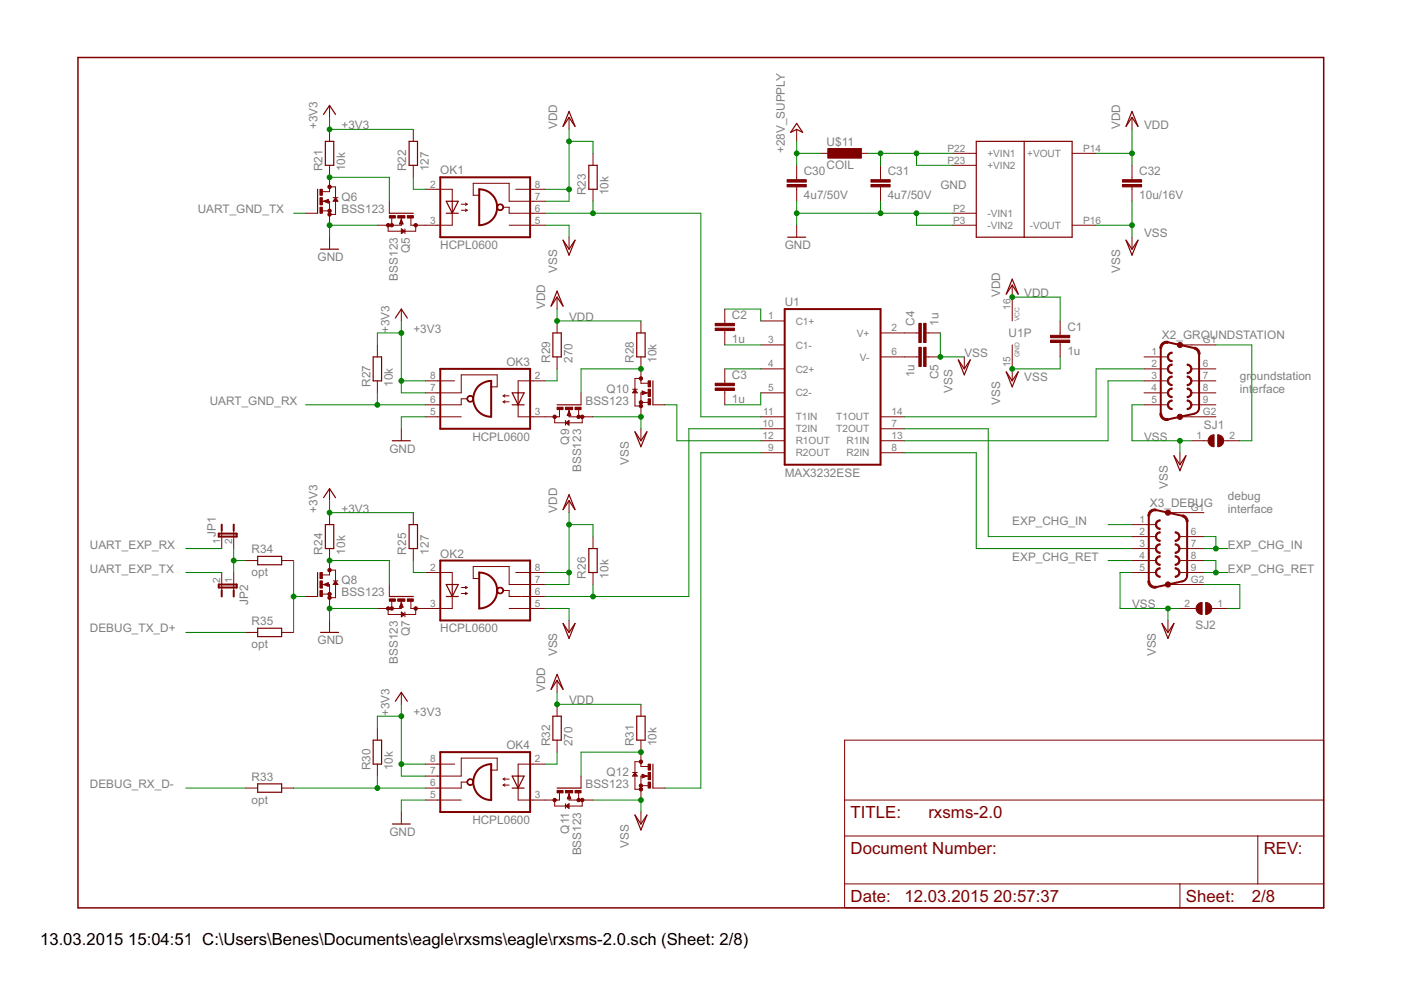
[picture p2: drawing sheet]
<svg xmlns="http://www.w3.org/2000/svg" width="297mm" height="210mm" viewBox="0 0 297 210" stroke-linecap="round" stroke-linejoin="round" font-family="sans-serif">
<path d="M16.5 12.2h264.1v180.3h-264.1z" fill="none" stroke="#800000" stroke-width=".32"/>
<g fill="none" stroke="#800000" stroke-width=".21">
<path d="M69.9 22.4v2.5M69.9 27.4v2.6M69.9 35.1v5.5h-1.6M69.9 39.6h1.2v5.9h-1.2M87.6 27.4v2.6M87.6 35.1v2.5M120.6 24.9v2.5M125.7 32.5v2.6M168.9 27.4v2.6M168.9 35.1v3M168.9 39.6v3.1M174 32.5h2.5"/>
<path d="M181.6 32.5h2.5M186.7 35.1v3M186.7 39.6v3.1M201.9 32.5h5.1M201.9 35.1h5.1M227.3 32.5h5.1M240 24.9v2.5M240 35.1v3M240 39.6v3.1M64.8 45.2h2.5M68.3 42.7h1.6v5.1M68.3 44.7h1.6"/>
<path d="M68.6 42.7l1-.4v.8zM69.9 50.3v2.5M70.6 41.9h1M71.1 41.9l.5 .8h-1zM82.3 47.8v1.2h5.8v-1.2M82.5 42.7v2.5M83.1 46.2v1.6M85.1 46.2v1.6h-5.1M85.1 46.5l.4 1h-.8zM85.1 48.5l.8 .5-.8 .5zM85.9 48.5v1M90.2 40.1h5.7v2.6"/>
<path d="M95.9 45.2v2.6h-8.8v-1.6M97.8 43.3h1.3M97.8 44.6h1.3M98.7 43.1l.4 .2M98.7 44.3l.4 .3M99.1 43.3l-.4 .3M99.1 44.6l-.4 .2M101.6 41.4h-1.3v-2.5h7.6v3.8h7.7M106.7 43.9h1.2v1.3h2.6M107.9 47.8h7.7M109.3 40.1h6.3M110.6 45.2h5"/>
<path d="M120.6 50.3v2.5M125.7 40.1v2.6M168.9 47.8v2.5M201.9 45.2h5.1M201.9 47.8h5.1M227.3 47.8h5.1M240 50.3v2.5M80 73.1v2.6M85.1 65.5v2.6M118.1 63v2.5M118.1 68.1v2.5M118.1 75.7v2.5"/>
<path d="M135.9 68.1v2.5M135.9 75.7v5.6h1.5M153.7 65.5v3.1M153.7 70.1v3M153.7 78.2v3.1M161.3 68.1h5.1M161.3 73.1h5.1M161.3 78.2h5.1M186.7 70.6h8.1M186.7 75.7h8.1M196.3 70.6h3.1M196.3 75.7h3.1"/>
<path d="M204.4 75.7v2.5M214.6 60.5v7.6M214.6 73.1v7.7M224.8 68.1v3M224.8 72.6v3.1M242.5 78.2h5.1M242.5 75.7h5.1M250.2 73.1h7.6M252.7 78.2h5.1M80 80.8v2.5M85.1 90.9v2.6M90.2 88.4h7.6"/>
<path d="M90.2 80.8h6.2M90.2 85.8h4.9M99.1 84.6h-1.3v1.2h-2.6M104.1 82h1.3v-2.5h-7.6v3.8h-7.6M106.7 83.9h1.2M106.7 83.9l.4 .3M106.7 85.2h1.2M106.7 85.2l.4 .2M107.1 83.7l-.4 .2M107.1 84.9l-.4 .3M109.9 85.8v2.6h8.7v-1.6M115.6 80.8h-5.7v2.5"/>
<path d="M117.6 88.4v1.2h5.8v-1.2M119.9 89.6l.7-.5v1zM119.9 89.1v1M120.6 86.8v1.6h5.1M120.6 87.1l.4 1h-.7zM122.7 86.8v1.6M123.2 83.3v2.5M134.1 82.5h1M134.6 82.5l.5 .8h-1zM135.9 90.9v2.6M135.9 80.2h-1.3v5.9h1.3M135.9 85.3h1.5"/>
<path d="M136.1 82.9l1.1 .4-1.1 .4zM137.4 83.3h-1.5v5.1M138.4 85.8h2.6M153.7 82.8v3M161.3 83.3h5.1M161.3 88.4h5.1M161.3 90.9h5.1M161.3 93.5h5.1M161.3 96h5.1M186.7 88.4h5.1M186.7 90.9h5.1M186.7 93.5h5.1"/>
<path d="M186.7 96h5.1M242.5 83.3h5.1M242.5 80.8h5.1M242.5 85.8h5.1M250.2 96v2.5M250.2 88.4h7.6M252.7 83.3h5.1M252.7 93.5h3.4M252.7 80.8h5.1M252.7 85.8h5.1M259.4 93.5h3.5M47 112.5v3.8"/>
<path d="M49.6 112.5v3.8M52.1 118.9h2.5M59.7 118.9h2.6M69.9 103.6v2.6M69.9 108.7v2.5M69.9 116.3v5.6h-1.6M87.6 108.7v2.5M87.6 116.3v2.6M120.6 106.2v2.5M125.7 113.8v2.5M240 111.2h5.1M240 113.8h5.1"/>
<path d="M240 116.3h5.1M240 118.9h5.1M247.6 108.7h7.6M250.2 113.8h5M250.2 116.3h5M250.2 118.9h5M47 121.4v3.8M49.6 121.4v3.8M52.1 134.1h2.5M59.7 134.1h2.6M64.8 126.5h2.5M68.3 123.9h1.6v5.1"/>
<path d="M68.3 126h1.6M68.6 123.9l1-.4v.8zM69.9 131.6v2.5M69.9 120.9h1.2v5.8h-1.2M70.6 123.2h1M71.1 123.2l.5 .7h-1zM82.3 129v1.3h5.8v-1.3M82.5 123.9v2.6M83.1 127.5v1.5M85.1 127.5v1.5h-5.1M85.1 129.8l.8 .5-.8 .5zM85.1 127.7l.4 1.1h-.8z"/>
<path d="M85.9 129.8v1M90.2 121.4h5.7v2.5M95.9 126.5v2.5h-8.8v-1.5M97.8 124.6h1.3M97.8 125.8h1.3M98.7 124.3l.4 .3M98.7 125.6l.4 .2M99.1 124.6l-.4 .2M99.1 125.8l-.4 .3M101.6 122.7h-1.3v-2.6h7.6v3.8h7.7M106.7 125.2h1.2v1.3h2.6M107.9 129h7.7"/>
<path d="M109.3 121.4h6.3M110.6 126.5h5M120.6 131.6v2.5M125.7 121.4v2.5M240 121.4h5.1M247.6 123.9h7.6M247.6 131.6v2.5M250.2 121.4h5M250.2 129h3.4M256.9 129h3.4M80 154.4v2.5M85.1 146.8v2.5"/>
<path d="M118.1 144.3v2.5M118.1 149.3v2.5M118.1 156.9v2.6M135.9 149.3v2.5M135.9 156.9v5.6h1.5M179.1 156.9h101.5v35.6h-101.5zM52.1 167.1h2.5M59.7 167.1h2.6M80 162v2.5M85.1 172.2v2.5M90.2 169.6h7.6M90.2 162h6.2"/>
<path d="M90.2 167.1h4.9M99.1 165.8h-1.3v1.3h-2.6M104.1 163.3h1.3v-2.6h-7.6v3.8h-7.6M106.7 165.2h1.2M106.7 165.2l.4 .2M106.7 166.5h1.2M106.7 166.5l.4 .2M107.1 164.9l-.4 .3M107.1 166.2l-.4 .3M109.9 167.1v2.5h8.7v-1.5M115.6 162h-5.7v2.5M117.6 169.6v1.3h5.8v-1.3"/>
<path d="M119.9 170.9l.7-.5v1zM119.9 170.4v1M120.6 168.1v1.5h5.1M120.6 168.4l.4 1h-.7zM122.7 168.1v1.5M123.2 164.5v2.6M134.1 163.8h1M134.6 163.8l.5 .7h-1zM135.9 172.2v2.5M135.9 161.5h-1.3v5.8h1.3M135.9 166.6h1.5M136.1 164.2l1.1 .3-1.1 .4z"/>
<path d="M137.4 164.5h-1.5v5.1M138.4 167.1h2.6M179.1 177.2h101.5M179.1 169.6h101.5M266.7 177.2v10.2M179.1 187.4h101.5M250.2 187.4v5.1"/>
</g>
<g fill="none" stroke="#800000" stroke-width=".42">
<path d="M93.3 37.6h19.1v12.7h-19.1zM101.6 40.1a3.8 3.8 0 0 1 3.8 3.8 3.8 3.8 0 0 1-3.8 3.9zM93.3 78.2h19.1v12.7h-19.1zM166.4 65.5h20.3v33h-20.3zM246.1 73.8v13.9M247.6 72.6l5.6 1.2M254.2 75.1v11.4l-.1 .5-.4 .5-.5 .2-5.6 1.2M101.3 82.1l1.3-1 1.5-.3v7.6a3.8 3.8 0 0 1-3.4-2.3 3.8 3.8 0 0 1 .6-4zM46.4 113.1h3.8v.7h-3.8zM47 111.2v1.3M49.6 111.2v1.3M93.3 118.9h19.1v12.7h-19.1z"/>
<path d="M243.6 109.4v13.8M245.1 108.1l5.6 1.3M251.7 110.6v11.4l-.1 .6-.4 .4-.5 .3-5.6 1.2M46.4 123.9h3.8v.7h-3.8zM47 125.2v1.3M49.6 125.2v1.3M101.6 121.4a3.8 3.8 0 0 1 3.8 3.8 3.8 3.8 0 0 1-3.8 3.8zM93.3 159.5h19.1v12.7h-19.1zM101.3 163.3l1.3-.9 1.5-.4v7.6a3.8 3.8 0 0 1-3.4-2.2 3.8 3.8 0 0 1 .6-4.1z"/>
</g>
<g fill="#800000" stroke="#800000" stroke-width=".21">
<path d="M222.7 72.1h4.1v.5h-4.1z"/>
<path d="M222.7 71.1h4.1v.5h-4.1z"/>
<path d="M151.6 69.6h4.1v.5h-4.1z"/>
<path d="M151.6 68.6h4.1v.5h-4.1z"/>
<path d="M151.6 82.3h4.1v.5h-4.1z"/>
<path d="M151.6 81.3h4.1v.5h-4.1z"/>
<path d="M195.8 68.6h.5v4h-.5z"/>
<path d="M194.8 68.6h.5v4h-.5z"/>
<path d="M194.8 73.6h.5v4.1h-.5z"/>
<path d="M195.8 73.6h.5v4.1h-.5z"/>
<path d="M238 39.1h4v.5h-4z"/>
<path d="M238 38.1h4v.5h-4z"/>
<path d="M86.4 45.7h1.2v.5h-1.2z"/>
<path d="M82.5 45.7h1.3v.5h-1.3z"/>
<path d="M84.3 45.7h1.6v.5h-1.6z"/>
<path d="M67.8 40.1h.5v1.3h-.5z"/>
<path d="M67.8 43.9h.5v1.3h-.5z"/>
<path d="M67.8 41.9h.5v1.5h-.5z"/>
<path d="M86.4 127h1.2v.5h-1.2z"/>
<path d="M82.5 127h1.3v.5h-1.3z"/>
<path d="M84.3 127h1.6v.5h-1.6z"/>
<path d="M67.8 121.4h.5v1.3h-.5z"/>
<path d="M67.8 125.2h.5v1.3h-.5z"/>
<path d="M67.8 123.2h.5v1.5h-.5z"/>
<path d="M118.1 86.3h1.3v.5h-1.3z"/>
<path d="M121.9 86.3h1.3v.5h-1.3z"/>
<path d="M119.9 86.3h1.5v.5h-1.5z"/>
<path d="M137.4 80.8h.5v1.2h-.5z"/>
<path d="M137.4 84.6h.5v1.2h-.5z"/>
<path d="M137.4 82.5h.5v1.6h-.5z"/>
<path d="M118.1 167.6h1.3v.5h-1.3z"/>
<path d="M121.9 167.6h1.3v.5h-1.3z"/>
<path d="M119.9 167.6h1.5v.5h-1.5z"/>
<path d="M137.4 162h.5v1.3h-.5z"/>
<path d="M137.4 165.8h.5v1.3h-.5z"/>
<path d="M137.4 163.8h.5v1.5h-.5z"/>
<path d="M166.9 39.1h4v.5h-4z"/>
<path d="M166.9 38.1h4v.5h-4z"/>
<path d="M175.5 31.5h7.1v2h-7.1z"/>
<path d="M184.7 39.1h4v.5h-4z"/>
<path d="M184.7 38.1h4v.5h-4z"/>
</g>
<g fill="none" stroke="#800000" stroke-width=".25">
<path d="M68.6 24.3l1.3-1.9 1.2 1.9M69 30h1.8v5.1h-1.8zM86.7 30h1.8v5.1h-1.8zM120.6 23.6l1.3 3.2-1.3-1.9-1.2 1.9zM124.8 35.1h1.8v5h-1.8zM168.9 26.2l1.3 1.9-1.3-.7-1.3 .7zM207 30h20.3v20.3h-20.3zM217.1 30v20.3M240 23.6l1.3 3.2-1.3-1.9-1.3 1.9zM67.3 40.1v5.1M68 52.8h3.8M68.9 42.7l.6 .2v-.5l-.5 .3"/>
<path d="M71.1 42.2l.3 .3h-.5zM82.5 45.2h5.1M85.1 46.7l-.3 .7h.5l-.2-.5M85.2 48.8l.4 .2-.4 .3zM94.6 42.7h2.6l-1.3 2.5zM94.6 45.2h2.6M95.9 42.7v2.5M119.4 50.9l1.2 1.9 1.3-1.9-1.3 3.2zM167 50.3h3.8M214.6 59.2l1.3 3.2-1.3-1.9-1.3 1.9zM238.7 50.9l1.3 1.9 1.3-1.9-1.3 3.2zM79.1 75.7h1.8v5.1h-1.8z"/>
<path d="M83.8 67.4l1.3-1.9 1.3 1.9M117.2 70.6h1.8v5.1h-1.8zM118.1 61.7l1.3 3.2-1.3-1.9-1.3 1.9zM135 70.6h1.8v5.1h-1.8zM203.2 76.3l1.2 1.9 1.3-1.9-1.3 3.2zM213.3 78.8l1.3 2 1.3-2-1.3 3.2zM83.2 93.5h3.8M108.6 83.3h2.5l-1.2 2.5zM108.6 85.8h2.5M109.9 83.3v2.5M118.1 85.8h5.1M120.1 89.6l.4-.2v.5z"/>
<path d="M120.6 87.4l.3 .6h-.5l.2-.5M134.6 82.8l.3 .4h-.5zM134.6 91.5l1.3 2 1.3-2-1.3 3.2zM136.8 83.3l-.5-.3v.5l.6-.2M138.4 80.8v5M248.9 96.6l1.3 1.9 1.2-1.9-1.2 3.2zM54.6 118h5.1v1.7h-5.1zM68.6 105.5l1.3-1.9 1.2 1.9M69 111.2h1.8v5.1h-1.8zM86.7 111.2h1.8v5.1h-1.8zM120.6 104.9l1.3 3.2-1.3-1.9-1.2 1.9zM124.8 116.3h1.8v5.1h-1.8z"/>
<path d="M54.6 133.2h5.1v1.8h-5.1zM67.3 121.4v5.1M68 134.1h3.8M68.9 123.9l.6 .3v-.5l-.5 .2M71.1 123.4l.3 .4h-.5zM82.5 126.5h5.1M85.1 128l-.3 .6h.5l-.2-.5M85.2 130l.4 .3-.4 .2zM94.6 123.9h2.6l-1.3 2.6zM94.6 126.5h2.6M95.9 123.9v2.6M119.4 132.2l1.2 1.9 1.3-1.9-1.3 3.2z"/>
<path d="M246.4 132.2l1.2 1.9 1.3-1.9-1.3 3.2zM79.1 156.9h1.8v5.1h-1.8zM83.8 148.7l1.3-1.9 1.3 1.9M117.2 151.8h1.8v5.1h-1.8zM118.1 143l1.3 3.2-1.3-1.9-1.3 1.9zM135 151.8h1.8v5.1h-1.8zM54.6 166.2h5.1v1.8h-5.1zM83.2 174.7h3.8M108.6 164.5h2.5l-1.2 2.6zM108.6 167.1h2.5M109.9 164.5v2.6M118.1 167.1h5.1"/>
<path d="M120.1 170.9l.4-.3v.6zM120.6 168.6l.3 .6h-.5l.2-.5M134.6 164l.3 .4h-.5zM134.6 172.8l1.3 1.9 1.3-1.9-1.3 3.2zM136.8 164.5l-.5-.2v.5l.6-.3M138.4 162v5.1"/>
</g>
<g fill="#800000" stroke="#800000" stroke-width=".21">
<path d="M247.8 77.4l.6-.2h.1v.2a.76 .76 0 0 0-.7 .8 .76 .76 0 0 0 .7 .8v.2a1.01 1.01 0 0 1-1-.6 1.01 1.01 0 0 1 .3-1.2z" fill-rule="evenodd"/>
<path d="M251.7 77.2a1.02 1.02 0 0 1 1 1 1.02 1.02 0 0 1-1 1v-.2a.76 .76 0 0 0 .8-.8 .76 .76 0 0 0-.8-.8z" fill-rule="evenodd"/>
<path d="M247.8 74.9l.6-.2h.1v.2a.76 .76 0 0 0-.7 .8 .76 .76 0 0 0 .7 .7v.3a1.01 1.01 0 0 1-1-.7 1.01 1.01 0 0 1 .3-1.1z" fill-rule="evenodd"/>
<path d="M251.7 82.3a1.02 1.02 0 0 1 1 1 1.02 1.02 0 0 1-1 1v-.2a.76 .76 0 0 0 .8-.8 .76 .76 0 0 0-.8-.8z" fill-rule="evenodd"/>
<path d="M247.8 80l.6-.3h.1v.3a.76 .76 0 0 0-.7 .8 .76 .76 0 0 0 .7 .7v.3a1.01 1.01 0 0 1-1-.7 1.01 1.01 0 0 1 .3-1.1z" fill-rule="evenodd"/>
<path d="M251.7 79.7a1.02 1.02 0 0 1 1 1.1 1.02 1.02 0 0 1-1 1v-.3a.76 .76 0 0 0 .8-.7 .76 .76 0 0 0-.8-.8z" fill-rule="evenodd"/>
<path d="M247.8 82.5l.6-.2h.1v.2a.76 .76 0 0 0-.7 .8 .76 .76 0 0 0 .7 .8v.2a1.01 1.01 0 0 1-1-.6 1.01 1.01 0 0 1 .3-1.2z" fill-rule="evenodd"/>
<path d="M251.7 84.8a1.02 1.02 0 0 1 1 1 1.02 1.02 0 0 1-1 1v-.2a.76 .76 0 0 0 .8-.8 .76 .76 0 0 0-.8-.7z" fill-rule="evenodd"/>
<path d="M247.8 85.1l.6-.3h.1v.3a.76 .76 0 0 0-.7 .7 .76 .76 0 0 0 .7 .8v.2a1.01 1.01 0 0 1-.9-.6 1.01 1.01 0 0 1 .2-1.1z" fill-rule="evenodd"/>
<path d="M246.3 72.8l.6-.4h.8l-.1 .4-.8 .1-.4 .4-.1 .5h-.4l.1-.5z" fill-rule="evenodd"/>
<path d="M253.3 73.6l.4 .2 .5 .5 .2 .8h-.4l-.3-.8-.5-.3z" fill-rule="evenodd"/>
<path d="M245.9 87.7h.4l.1 .5 .4 .4 .8 .1 .1 .4a1.46 1.46 0 0 1-1.8-1.4z" fill-rule="evenodd"/>
<path d="M245.3 113l.7-.2v.2a.76 .76 0 0 0-.8 .8 .76 .76 0 0 0 .8 .7v.3a1.02 1.02 0 0 1-1-.7 1.02 1.02 0 0 1 .3-1.1z" fill-rule="evenodd"/>
<path d="M249.2 112.8a1.02 1.02 0 0 1 1 1 1.02 1.02 0 0 1-1 1v-.3a.76 .76 0 0 0 .7-.7 .76 .76 0 0 0-.7-.8z" fill-rule="evenodd"/>
<path d="M245.3 110.4l.7-.2v.3a.76 .76 0 0 0-.8 .7 .76 .76 0 0 0 .8 .8v.2a1.02 1.02 0 0 1-1-.6 1.02 1.02 0 0 1 .3-1.2z" fill-rule="evenodd"/>
<path d="M249.2 117.8a1.02 1.02 0 0 1 1 1.1 1.02 1.02 0 0 1-1 1v-.3a.76 .76 0 0 0 .7-.7 .76 .76 0 0 0-.7-.8z" fill-rule="evenodd"/>
<path d="M245.3 115.5l.7-.2v.2a.76 .76 0 0 0-.8 .8 .76 .76 0 0 0 .8 .8v.2a1.02 1.02 0 0 1-1-.6 1.02 1.02 0 0 1 .3-1.2z" fill-rule="evenodd"/>
<path d="M249.2 115.3a1.02 1.02 0 0 1 1 1 1.02 1.02 0 0 1-1 1v-.2a.76 .76 0 0 0 .7-.8 .76 .76 0 0 0-.7-.8z" fill-rule="evenodd"/>
<path d="M245.3 118.1l.7-.3v.3a.76 .76 0 0 0-.8 .8 .76 .76 0 0 0 .8 .7v.3a1.02 1.02 0 0 1-1-.7 1.02 1.02 0 0 1 .3-1.1z" fill-rule="evenodd"/>
<path d="M249.2 120.4a1.02 1.02 0 0 1 1 1 1.02 1.02 0 0 1-1 1v-.2a.76 .76 0 0 0 .7-.8 .76 .76 0 0 0-.7-.8z" fill-rule="evenodd"/>
<path d="M245.3 120.6l.7-.2v.2a.76 .76 0 0 0-.8 .8 .76 .76 0 0 0 .8 .8v.2a1.02 1.02 0 0 1-1-.7 1.02 1.02 0 0 1 .3-1.1z" fill-rule="evenodd"/>
<path d="M243.8 108.3l.5-.3 .9-.1-.1 .4-.6 .1-.4 .2-.3 .8h-.4v-.5z" fill-rule="evenodd"/>
<path d="M250.7 109.2l.8 .3 .3 .6 .1 .5h-.4l-.2-.6-.6-.4z" fill-rule="evenodd"/>
<path d="M243.4 123.2h.4l.3 .8 .4 .3h.6l.1 .4a1.46 1.46 0 0 1-1.8-1.5z" fill-rule="evenodd"/>
<path d="M105.5 43.5a.71 .71 0 0 1 1.1 0 .71 .71 0 0 1-.3 1.1 .71 .71 0 0 1-1-.7h.2a.56 .56 0 0 1 .8-.4 .56 .56 0 0 1 .1 .9 .56 .56 0 0 1-.9-.3v-.2h-.2z" fill-rule="evenodd"/>
<path d="M105.5 124.7a.71 .71 0 0 1 1.1 .1 .71 .71 0 0 1-.3 1.1 .71 .71 0 0 1-1-.7h.2a.56 .56 0 0 1 .8-.5 .56 .56 0 0 1 .1 1 .56 .56 0 0 1-.9-.3v-.2h-.2z" fill-rule="evenodd"/>
<path d="M99.2 84.1a.71 .71 0 0 1 1.1 .1 .71 .71 0 0 1-.4 1.1 .71 .71 0 0 1-.9-.7h.1a.55 .55 0 0 1 .8-.6 .55 .55 0 0 1 .2 .9 .55 .55 0 0 1-.9-.1l-.2-.2z" fill-rule="evenodd"/>
<path d="M99.2 165.4a.71 .71 0 0 1 1.1 .1 .71 .71 0 0 1-.4 1 .71 .71 0 0 1-.9-.7h.1a.55 .55 0 0 1 .8-.5 .55 .55 0 0 1 .2 .9 .55 .55 0 0 1-.9-.2l-.2-.2z" fill-rule="evenodd"/>
<path d="M258.2 92.2a1.27 1.27 0 0 1 1.2 1.3 1.27 1.27 0 0 1-1.2 1.2z" fill-rule="evenodd"/>
<path d="M256.5 92.6l.9-.4v2.5a1.27 1.27 0 0 1-1.2-.7 1.27 1.27 0 0 1 .3-1.4z" fill-rule="evenodd"/>
<path d="M253.9 128.2l.5-.4 .5-.1v2.6a1.27 1.27 0 0 1-1.2-.8 1.27 1.27 0 0 1 .2-1.3z" fill-rule="evenodd"/>
<path d="M255.6 127.7a1.27 1.27 0 0 1 1.3 1.3 1.27 1.27 0 0 1-1.3 1.3z" fill-rule="evenodd"/>
<circle cx="250.2" cy="73.1" r=".55"/>
<circle cx="250.2" cy="88.4" r=".56"/>
<circle cx="247.6" cy="108.7" r=".56"/>
<circle cx="247.6" cy="123.9" r=".56"/>
<circle cx="82.3" cy="47.8" r=".36"/>
<circle cx="83.1" cy="47.8" r=".36"/>
<circle cx="88.1" cy="47.8" r=".36"/>
<circle cx="69.9" cy="45.5" r=".36"/>
<circle cx="69.9" cy="44.7" r=".36"/>
<circle cx="69.9" cy="39.6" r=".36"/>
<circle cx="82.3" cy="129" r=".36"/>
<circle cx="83.1" cy="129" r=".36"/>
<circle cx="88.1" cy="129" r=".36"/>
<circle cx="69.9" cy="126.7" r=".36"/>
<circle cx="69.9" cy="126" r=".36"/>
<circle cx="69.9" cy="120.9" r=".36"/>
<circle cx="123.4" cy="88.4" r=".36"/>
<circle cx="122.7" cy="88.4" r=".36"/>
<circle cx="117.6" cy="88.4" r=".36"/>
<circle cx="135.9" cy="86.1" r=".36"/>
<circle cx="135.9" cy="85.3" r=".36"/>
<circle cx="135.9" cy="80.2" r=".36"/>
<circle cx="123.4" cy="169.6" r=".36"/>
<circle cx="122.7" cy="169.6" r=".36"/>
<circle cx="117.6" cy="169.6" r=".36"/>
<circle cx="135.9" cy="167.3" r=".36"/>
<circle cx="135.9" cy="166.6" r=".36"/>
<circle cx="135.9" cy="161.5" r=".36"/>
</g>
<g fill="none" stroke="#008000" stroke-width=".21">
<path d="M69.9 24.9v2.5h17.7M69.9 37.6h12.6v5.1M87.6 37.6v2.5h2.6M120.6 27.4v15.3h-5M120.6 30h5.1v2.5M168.9 32.5h5.1M168.9 30v5.1M184.1 32.5h17.8M186.7 32.5v2.6M194.3 32.5v2.6h7.6M232.4 32.5h7.6M240 27.4v7.7"/>
<path d="M62.3 45.2h2.5M80 47.8h-10.1v2.5M115.6 47.8h5v2.5M115.6 45.2h33v43.2h12.7M115.6 40.1h5M125.7 42.7v2.5M168.9 45.2h33M168.9 42.7v5.1M186.7 42.7v2.5M194.3 45.2v2.6h7.6M232.4 47.8h7.6M240 42.7v7.6"/>
<path d="M85.1 68.1v15.2h5.1M85.1 70.6h-5.1v2.5M118.1 65.5v2.6h17.8M118.1 78.2v2.6h-2.5M135.9 78.2h-12.7v5.1M153.7 78.2h7.6M153.7 73.1h7.6M153.7 65.5h7.6v2.6M199.4 70.6v5.1h5M214.6 63h10.2v5.1M224.8 75.7v2.5h-10.2M242.5 78.2h-10.1v10.2h-40.6"/>
<path d="M257.8 73.1h7.6v20.4h-2.5M64.8 85.8h25.4M80 83.3v2.5M85.1 80.8h5.1M90.2 88.4h-5.1v2.5M125.7 88.4h10.2v2.5M141 85.8h2.5v7.7h17.8M161.3 83.3v2.5h-7.6M161.3 90.9h-15.3v35.6h-30.4M161.3 96h-12.7v71.1h-7.6M191.8 90.9h17.7v22.9h30.5M191.8 96h15.2v20.3h33"/>
<path d="M242.5 85.8h-2.5v7.7h12.7M242.5 80.8h-7.6v12.7h-43.1M250.2 93.5v2.5M39.4 116.3h7.6M49.6 118.9h2.5M49.6 116.3v5.1M62.3 118.9v15.2M69.9 106.2v2.5h17.7M69.9 118.9h12.6v5M87.6 118.9v2.5h2.6M120.6 108.7v15.2h-5M120.6 111.2h5.1v2.6"/>
<path d="M234.9 111.2h5.1M234.9 118.9h5.1M255.2 113.8h2.6v2.5M255.2 116.3h5.1M255.2 118.9h2.6v2.5M39.4 121.4h7.6M39.4 134.1h12.7M62.3 126.5h2.5M80 129h-10.1v2.6M115.6 129h5v2.6M115.6 121.4h5M125.7 123.9v2.6"/>
<path d="M240 121.4h-2.5v7.6h12.7M247.6 129v2.6M255.2 123.9h7.7v5.1h-2.6M255.2 121.4h5.1M85.1 149.3v15.2h5.1M85.1 151.8h-5.1v2.6M118.1 146.8v2.5h17.8M118.1 159.5v2.5h-2.5M135.9 159.5h-12.7v5M39.4 167.1h12.7M62.3 167.1h27.9M80 164.5v2.6"/>
<path d="M85.1 162h5.1M90.2 169.6h-5.1v2.6M125.7 169.6h10.2v2.6"/>
</g>
<g fill="#008000" stroke="#008000" stroke-width=".21">
<circle cx="214.6" cy="78.2" r=".51"/>
<circle cx="199.4" cy="75.7" r=".51"/>
<circle cx="240" cy="47.8" r=".51"/>
<circle cx="135.9" cy="88.4" r=".51"/>
<circle cx="135.9" cy="169.6" r=".51"/>
<circle cx="250.2" cy="93.5" r=".51"/>
<circle cx="247.6" cy="129" r=".51"/>
<circle cx="214.6" cy="63" r=".51"/>
<circle cx="240" cy="32.5" r=".51"/>
<circle cx="120.6" cy="40.1" r=".51"/>
<circle cx="120.6" cy="30" r=".51"/>
<circle cx="120.6" cy="121.4" r=".51"/>
<circle cx="120.6" cy="111.2" r=".51"/>
<circle cx="118.1" cy="68.1" r=".51"/>
<circle cx="118.1" cy="149.3" r=".51"/>
<circle cx="194.3" cy="45.2" r=".51"/>
<circle cx="186.7" cy="45.2" r=".51"/>
<circle cx="168.9" cy="45.2" r=".51"/>
<circle cx="69.9" cy="47.8" r=".51"/>
<circle cx="69.9" cy="129" r=".51"/>
<circle cx="69.9" cy="27.4" r=".51"/>
<circle cx="69.9" cy="108.7" r=".51"/>
<circle cx="85.1" cy="80.8" r=".51"/>
<circle cx="85.1" cy="70.6" r=".51"/>
<circle cx="85.1" cy="162" r=".51"/>
<circle cx="85.1" cy="151.8" r=".51"/>
<circle cx="125.7" cy="45.2" r=".51"/>
<circle cx="69.9" cy="37.6" r=".51"/>
<circle cx="125.7" cy="126.5" r=".51"/>
<circle cx="69.9" cy="118.9" r=".51"/>
<circle cx="80" cy="85.8" r=".51"/>
<circle cx="135.9" cy="78.2" r=".51"/>
<circle cx="135.9" cy="159.5" r=".51"/>
<circle cx="80" cy="167.1" r=".51"/>
<circle cx="62.3" cy="126.5" r=".51"/>
<circle cx="49.6" cy="118.9" r=".51"/>
<circle cx="257.8" cy="116.3" r=".51"/>
<circle cx="257.8" cy="121.4" r=".51"/>
<circle cx="194.3" cy="32.5" r=".51"/>
<circle cx="186.7" cy="32.5" r=".51"/>
<circle cx="168.9" cy="32.5" r=".51"/>
</g>
<g font-size="4" fill="#800000">
<text x="180.3" y="173.4">TITLE:</text>
<text x="196.8" y="173.4">rxsms-2.0</text>
<text x="180.3" y="181.1">Document Number:</text>
<text x="267.9" y="181.1">REV:</text>
<text x="180.3" y="191.2">Date:</text>
<text x="191.8" y="191.2">12.03.2015</text>
<text x="210.7" y="191.2">20:57:37</text>
<text x="251.4" y="191.2">Sheet:</text>
<text x="265.4" y="191.2">2/8</text>
</g>
<g font-size="4">
<text x="8.5" y="200.4">13.03.2015</text>
<text x="27.2" y="200.4">15:04:51 C:\Users\Benes\Documents\eagle\rxsms\eagle\rxsms-2.0.sch (Sheet: 2/8)</text>
</g>
<g font-size="2.8" fill="#808080">
<text x="67.3" y="27.4" transform="rotate(-90 67.3 27.4)">+3V3</text>
<text x="72.4" y="27.4">+3V3</text>
<text x="118.1" y="27.4" transform="rotate(-90 118.1 27.4)">VDD</text>
<text x="237.5" y="27.4" transform="rotate(-90 237.5 27.4)">VDD</text>
<text x="242.6" y="27.4">VDD</text>
<text x="166.4" y="32.5" transform="rotate(-90 166.4 32.5)">+28V_SUPPLY</text>
<text x="175.3" y="35.8">COIL</text>
<text x="175.3" y="31">U$11</text>
<text x="68.4" y="36.3" transform="rotate(-90 68.4 36.3)">R21</text>
<text x="73.2" y="36.3" transform="rotate(-90 73.2 36.3)">10k</text>
<text x="86.1" y="36.3" transform="rotate(-90 86.1 36.3)">R22</text>
<text x="90.9" y="36.3" transform="rotate(-90 90.9 36.3)">127</text>
<text x="93.4" y="37">OK1</text>
<text x="124.2" y="41.4" transform="rotate(-90 124.2 41.4)">R23</text>
<text x="129" y="41.4" transform="rotate(-90 129 41.4)">10k</text>
<text x="170.4" y="37.2">C30</text>
<text x="188.2" y="37.2">C31</text>
<text x="199.4" y="40.1">GND</text>
<text x="241.5" y="37.2">C32</text>
<text x="41.9" y="45.2">UART_GND_TX</text>
<text x="72.4" y="45.2">BSS123</text>
<text x="72.4" y="42.7">Q6</text>
<text x="170.4" y="42.3">4u7/50V</text>
<text x="188.2" y="42.3">4u7/50V</text>
<text x="241.5" y="42.3">10u/16V</text>
<text x="86.9" y="53.6" transform="rotate(-90 86.9 53.6)">Q5</text>
<text x="93.4" y="52.8">HCPL0600</text>
<text x="166.4" y="52.8">GND</text>
<text x="242.6" y="50.3">VSS</text>
<text x="67.3" y="55.4">GND</text>
<text x="84.3" y="59.5" transform="rotate(-90 84.3 59.5)">BSS123</text>
<text x="118.1" y="57.9" transform="rotate(-90 118.1 57.9)">VSS</text>
<text x="237.5" y="57.9" transform="rotate(-90 237.5 57.9)">VSS</text>
<text x="115.6" y="65.5" transform="rotate(-90 115.6 65.5)">VDD</text>
<text x="166.4" y="64.9">U1</text>
<text x="212.1" y="63" transform="rotate(-90 212.1 63)">VDD</text>
<text x="217.2" y="63">VDD</text>
<text x="82.6" y="70.6" transform="rotate(-90 82.6 70.6)">+3V3</text>
<text x="87.6" y="70.6">+3V3</text>
<text x="120.7" y="68.1">VDD</text>
<text x="155.2" y="67.7">C2</text>
<text x="193.9" y="69.1" transform="rotate(-90 193.9 69.1)">C4</text>
<text x="199" y="69.1" transform="rotate(-90 199 69.1)">1u</text>
<text x="213.9" y="71.4">U1P</text>
<text x="226.3" y="70.2">C1</text>
<text x="246.4" y="71.9">X2_GROUNDSTATION</text>
<text x="107.4" y="77.6">OK3</text>
<text x="116.6" y="76.9" transform="rotate(-90 116.6 76.9)">R29</text>
<text x="121.4" y="76.9" transform="rotate(-90 121.4 76.9)">270</text>
<text x="134.4" y="76.9" transform="rotate(-90 134.4 76.9)">R28</text>
<text x="139.2" y="76.9" transform="rotate(-90 139.2 76.9)">10k</text>
<text x="155.2" y="72.8">1u</text>
<text x="204.5" y="75.7">VSS</text>
<text x="226.3" y="75.3">1u</text>
<text x="78.5" y="82" transform="rotate(-90 78.5 82)">R27</text>
<text x="83.3" y="82" transform="rotate(-90 83.3 82)">10k</text>
<text x="128.6" y="83.3">Q10</text>
<text x="155.2" y="80.4">C3</text>
<text x="193.9" y="80" transform="rotate(-90 193.9 80)">1u</text>
<text x="199" y="80.4" transform="rotate(-90 199 80.4)">C5</text>
<text x="201.9" y="83.3" transform="rotate(-90 201.9 83.3)">VSS</text>
<text x="217.2" y="80.8">VSS</text>
<text x="262.9" y="80.6">groundstation</text>
<text x="262.9" y="83.3">int</text>
<text x="265.5" y="83.3">erface</text>
<text x="44.5" y="85.8">UART_GND_RX</text>
<text x="124.1" y="85.8">BSS123</text>
<text x="155.2" y="85.5">1u</text>
<text x="212.1" y="85.8" transform="rotate(-90 212.1 85.8)">VSS</text>
<text x="82.6" y="96">GND</text>
<text x="100.1" y="93.5">HCPL0600</text>
<text x="120.7" y="94.3" transform="rotate(-90 120.7 94.3)">Q9</text>
<text x="242.6" y="93.5">VSS</text>
<text x="255.2" y="90.9">SJ1</text>
<text x="123.2" y="100.1" transform="rotate(-90 123.2 100.1)">BSS123</text>
<text x="133.4" y="98.5" transform="rotate(-90 133.4 98.5)">VSS</text>
<text x="166.4" y="101.1">MAX3232ESE</text>
<text x="243.8" y="107.4">X3_DEBUG</text>
<text x="247.6" y="103.6" transform="rotate(-90 247.6 103.6)">VSS</text>
<text x="260.3" y="106">debug</text>
<text x="45.7" y="113.8" transform="rotate(-90 45.7 113.8)">JP1</text>
<text x="67.3" y="108.7" transform="rotate(-90 67.3 108.7)">+3V3</text>
<text x="72.4" y="108.7">+3V3</text>
<text x="118.1" y="108.7" transform="rotate(-90 118.1 108.7)">VDD</text>
<text x="214.6" y="111.2">EXP_CHG_IN</text>
<text x="260.3" y="108.7">interface</text>
<text x="19.1" y="116.3">UART_EXP_RX</text>
<text x="53.4" y="117.4">R34</text>
<text x="68.4" y="117.6" transform="rotate(-90 68.4 117.6)">R24</text>
<text x="73.2" y="117.6" transform="rotate(-90 73.2 117.6)">10k</text>
<text x="86.1" y="117.6" transform="rotate(-90 86.1 117.6)">R25</text>
<text x="90.9" y="117.6" transform="rotate(-90 90.9 117.6)">127</text>
<text x="93.4" y="118.2">OK2</text>
<text x="214.6" y="118.8">EXP_CHG_RET</text>
<text x="260.3" y="116.3">EXP_CHG_IN</text>
<text x="19.1" y="121.4">UART_EXP_TX</text>
<text x="53.4" y="122.1">opt</text>
<text x="72.4" y="123.9">Q8</text>
<text x="124.2" y="122.7" transform="rotate(-90 124.2 122.7)">R26</text>
<text x="129" y="122.7" transform="rotate(-90 129 122.7)">10k</text>
<text x="260.3" y="121.4">EXP_CHG_RET</text>
<text x="52.6" y="128.2" transform="rotate(-90 52.6 128.2)">JP2</text>
<text x="72.4" y="126.5">BSS123</text>
<text x="240" y="129">VSS</text>
<text x="19.1" y="134.1">DEBUG_TX_D+</text>
<text x="53.4" y="137.4">opt</text>
<text x="53.4" y="132.6">R35</text>
<text x="67.3" y="136.6">GND</text>
<text x="86.9" y="134.9" transform="rotate(-90 86.9 134.9)">Q7</text>
<text x="93.4" y="134.1">HCPL0600</text>
<text x="253.5" y="133.3">SJ2</text>
<text x="84.3" y="140.8" transform="rotate(-90 84.3 140.8)">BSS123</text>
<text x="118.1" y="139.2" transform="rotate(-90 118.1 139.2)">VSS</text>
<text x="245.1" y="139.2" transform="rotate(-90 245.1 139.2)">VSS</text>
<text x="115.6" y="146.8" transform="rotate(-90 115.6 146.8)">VDD</text>
<text x="120.7" y="149.3">VDD</text>
<text x="82.6" y="151.9" transform="rotate(-90 82.6 151.9)">+3V3</text>
<text x="87.6" y="151.9">+3V3</text>
<text x="107.4" y="158.8">OK4</text>
<text x="116.6" y="158.2" transform="rotate(-90 116.6 158.2)">R32</text>
<text x="121.4" y="158.2" transform="rotate(-90 121.4 158.2)">270</text>
<text x="134.4" y="158.2" transform="rotate(-90 134.4 158.2)">R31</text>
<text x="139.2" y="158.2" transform="rotate(-90 139.2 158.2)">10k</text>
<text x="19.1" y="167.1">DEBUG_RX_D-</text>
<text x="53.4" y="165.6">R33</text>
<text x="78.5" y="163.3" transform="rotate(-90 78.5 163.3)">R30</text>
<text x="83.3" y="163.3" transform="rotate(-90 83.3 163.3)">10k</text>
<text x="124.1" y="167.1">BSS123</text>
<text x="128.6" y="164.6">Q12</text>
<text x="53.4" y="170.4">opt</text>
<text x="82.6" y="177.3">GND</text>
<text x="100.1" y="174.7">HCPL0600</text>
<text x="120.7" y="176.7" transform="rotate(-90 120.7 176.7)">Q11</text>
<text x="133.4" y="179.8" transform="rotate(-90 133.4 179.8)">VSS</text>
<text x="123.2" y="181.4" transform="rotate(-90 123.2 181.4)">BSS123</text>
</g>
<g font-size="2.4" fill="#808080">
<text x="200.9" y="32.2">P22</text>
<text x="200.9" y="34.7">P23</text>
<text x="209.3" y="33.3">+VIN1</text>
<text x="209.3" y="35.8">+VIN2</text>
<text x="217.8" y="33.3">+VOUT</text>
<text x="229.7" y="32.2">P14</text>
<text x="91.2" y="39.8">2</text>
<text x="113.4" y="39.8">8</text>
<text x="91.2" y="47.4">3</text>
<text x="113.4" y="44.9">6</text>
<text x="113.4" y="47.4">5</text>
<text x="113.4" y="42.3">7</text>
<text x="202.1" y="44.9">P2</text>
<text x="202.1" y="47.4">P3</text>
<text x="209.3" y="46">-VIN1</text>
<text x="229.7" y="47.4">P16</text>
<text x="209.3" y="48.5">-VIN2</text>
<text x="218.3" y="48.5">-VOUT</text>
<text x="214.3" y="65.7" transform="rotate(-90 214.3 65.7)">16</text>
<text x="162.8" y="67.7">1</text>
<text x="168.7" y="68.8">C1+</text>
<text x="181.7" y="71.4">V+</text>
<text x="189" y="70.2">2</text>
<text x="162.8" y="72.8">3</text>
<text x="162.8" y="77.9">4</text>
<text x="168.7" y="73.9">C1-</text>
<text x="182.3" y="76.4">V-</text>
<text x="189" y="75.3">6</text>
<text x="214.3" y="77.8" transform="rotate(-90 214.3 77.8)">15</text>
<text x="244.1" y="75.3">1</text>
<text x="244.1" y="77.9">2</text>
<text x="255" y="77.9">6</text>
<text x="255" y="72.8">G1</text>
<text x="91.2" y="80.4">8</text>
<text x="91.2" y="82.9">7</text>
<text x="113.4" y="80.4">2</text>
<text x="162.8" y="82.9">5</text>
<text x="168.7" y="79">C2+</text>
<text x="244.1" y="80.4">3</text>
<text x="244.1" y="82.9">4</text>
<text x="255" y="80.4">7</text>
<text x="255" y="82.9">8</text>
<text x="91.2" y="85.5">6</text>
<text x="91.2" y="88">5</text>
<text x="113.4" y="88">3</text>
<text x="161.8" y="88">11</text>
<text x="168.7" y="84.1">C2-</text>
<text x="168.7" y="89.1">T1IN</text>
<text x="177.3" y="89.1">T1OUT</text>
<text x="189" y="88">14</text>
<text x="244.1" y="85.5">5</text>
<text x="255" y="85.5">9</text>
<text x="255" y="88">G2</text>
<text x="161.7" y="90.6">10</text>
<text x="161.7" y="93.1">12</text>
<text x="162.8" y="95.6">9</text>
<text x="168.7" y="91.7">T2IN</text>
<text x="168.7" y="94.2">R1OUT</text>
<text x="177.3" y="91.7">T2OUT</text>
<text x="179.5" y="94.2">R1IN</text>
<text x="189" y="90.6">7</text>
<text x="189" y="93.1">13</text>
<text x="189" y="95.6">8</text>
<text x="253.7" y="93.1">1</text>
<text x="260.7" y="93.1">2</text>
<text x="168.7" y="96.8">R2OUT</text>
<text x="179.5" y="96.8">R2IN</text>
<text x="241.6" y="110.9">1</text>
<text x="241.6" y="113.4">2</text>
<text x="252.5" y="113.4">6</text>
<text x="252.5" y="108.3">G1</text>
<text x="46.7" y="115.3" transform="rotate(-90 46.7 115.3)">1</text>
<text x="49.2" y="115.3" transform="rotate(-90 49.2 115.3)">2</text>
<text x="241.6" y="116">3</text>
<text x="241.6" y="118.5">4</text>
<text x="252.5" y="116">7</text>
<text x="252.5" y="118.5">8</text>
<text x="46.7" y="123.6" transform="rotate(-90 46.7 123.6)">2</text>
<text x="49.2" y="123.6" transform="rotate(-90 49.2 123.6)">1</text>
<text x="91.2" y="121">2</text>
<text x="113.4" y="121">8</text>
<text x="113.4" y="123.6">7</text>
<text x="241.6" y="121">5</text>
<text x="252.5" y="121">9</text>
<text x="252.5" y="123.6">G2</text>
<text x="91.2" y="128.7">3</text>
<text x="113.4" y="126.1">6</text>
<text x="113.4" y="128.7">5</text>
<text x="251.2" y="128.7">2</text>
<text x="258.1" y="128.7">1</text>
<text x="91.2" y="161.7">8</text>
<text x="113.4" y="161.7">2</text>
<text x="91.2" y="166.7">6</text>
<text x="91.2" y="164.2">7</text>
<text x="91.2" y="169.3">5</text>
<text x="113.4" y="169.3">3</text>
</g>
<g font-size="1.6" fill="#808080">
<text x="216.1" y="68.1" transform="rotate(-90 216.1 68.1)">VCC</text>
<text x="216.1" y="75.7" transform="rotate(-90 216.1 75.7)">GND</text>
</g>
</svg>
